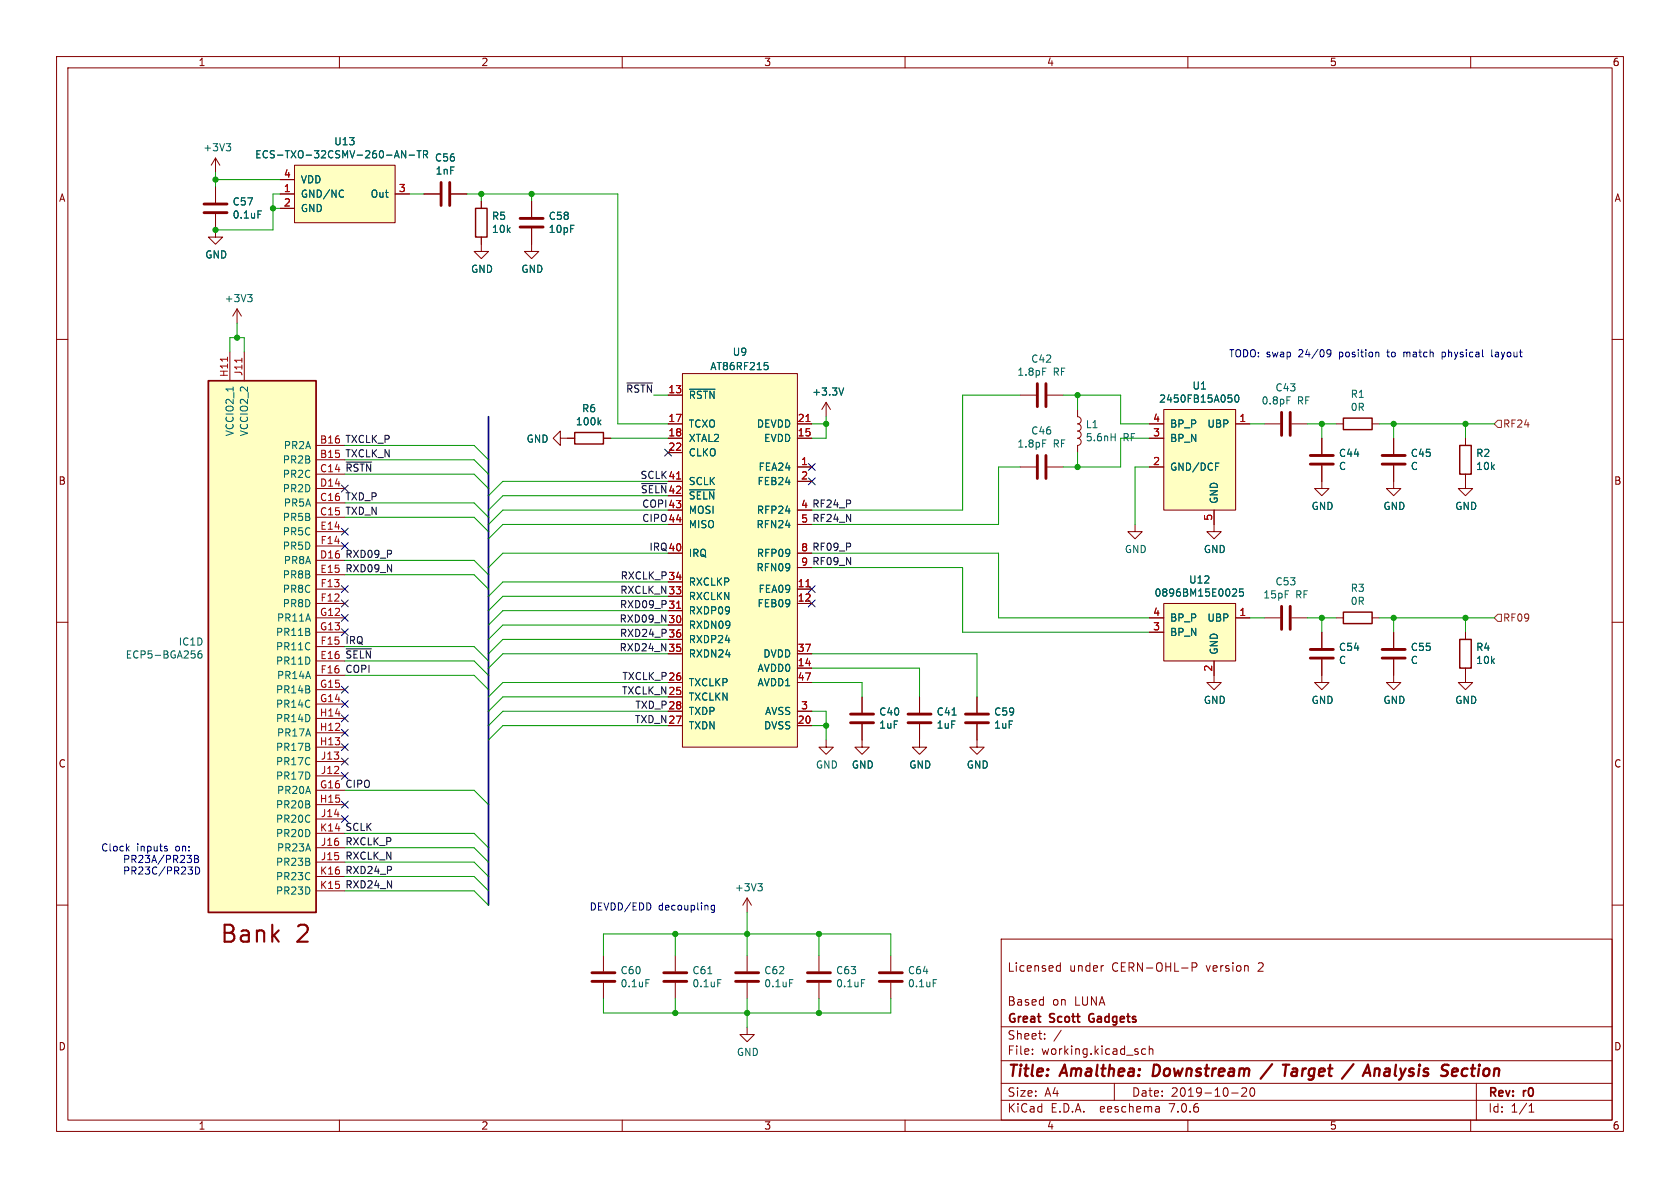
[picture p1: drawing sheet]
<svg xmlns="http://www.w3.org/2000/svg" width="297mm" height="210mm" viewBox="0 0 297 210" stroke-linecap="round" stroke-linejoin="round" font-family="sans-serif">
<g fill="none" stroke="#840000" stroke-width=".18">
<path d="M10 10h277v190h-277zM12 12h273v186h-273zM60 10v2M110 10v2M160 10v2M210 10v2M260 10v2M38.1 37.8v4.1h1.3l-1.3 1.3-1.3-1.3h1.3M38.1 27.9v2.6M38.1 33v2.8M38.1 27.9l-.8 1.3M38.1 27.9l.8 1.3"/>
<path d="M49.5 34.3h2.6M49.5 36.8h2.6M49.5 31.8h2.6M52.1 29.2h17.7v10.2h-17.7zM69.8 34.3h2.6M74.9 34.3h2.8M79.8 34.3h2.7M85.1 35.6v1.2M94 35.6v2.8M10 60h2M41.9 54.6l-.8 1.3M41.9 54.6v2.6"/>
<path d="M41.9 54.6l.8 1.3M85.1 41.9v2.6h1.3l-1.3 1.2-1.3-1.2h1.3M94 40.4v4.1h1.2l-1.2 1.2-1.3-1.2h1.3M285 60h2M40.6 62.2v5.1M43.2 62.2v5.1M55.9 78.7h5.1M99.1 77.5v-1.3l-1.3 1.3 1.3 1.2v-1.2h2.5M106.7 77.5h1.2M118.1 69.9h2.5M118.1 74.9h2.5M118.1 77.5h2.5"/>
<path d="M120.6 66h20.4v66.1h-20.4zM141 74.9h2.5M141 77.5h2.5M146 71.1l-.7 1.3M146 71.1v2.6M146 71.1l.8 1.3M180.3 69.9h2.8M185.2 69.9h2.8M190.5 72.4v1.3a.64 .64 0 0 1 .6 .6 .64 .64 0 0 1-.6 .6 .64 .64 0 0 1 .6 .7 .64 .64 0 0 1-.6 .6 .64 .64 0 0 1 .6 .6 .64 .64 0 0 1-.6 .7 .64 .64 0 0 1 .6 .6 .64 .64 0 0 1-.6 .6v1.3M203.2 74.9h2.5M203.2 77.5h2.5M205.7 72.4h12.7v17.8h-12.7z"/>
<path d="M218.4 74.9h2.6M223.5 74.9h2.8M228.3 74.9h2.8M233.7 77.5v2.8M236.2 74.9h1.3M242.6 74.9h1.2M246.4 77.5v2.8M259.1 77.5v1.2M55.9 81.3h5.1M55.9 83.8h5.1M55.9 91.4h5.1M55.9 88.9h5.1"/>
<path d="M55.9 86.4h5.1M55.9 99.1h5.1M55.9 94h5.1M55.9 96.5h5.1M118.1 85.1h2.5M118.1 80h2.5M118.1 97.8h2.5M118.1 87.6h2.5M118.1 90.2h2.5M118.1 92.7h2.5M141 82.6h2.5M141 85.1h2.5"/>
<path d="M141 97.8h2.5M141 92.7h2.5M180.3 82.6h2.8M185.2 82.6h2.8M200.7 92.7v1.3h1.2l-1.2 1.3-1.3-1.3h1.3M203.2 82.6h2.5M214.6 90.2v3.8h1.3l-1.3 1.3-1.2-1.3h1.2M233.7 82.3v4.1h1.2l-1.2 1.2-1.3-1.2h1.3M246.4 82.3v4.1h1.2l-1.2 1.2-1.3-1.2h1.3M259.1 83.8v2.6h1.2l-1.2 1.2-1.3-1.2h1.3M10 110h2M55.9 109.2h5.1"/>
<path d="M55.9 111.8h5.1M55.9 101.6h5.1M55.9 116.8h5.1M55.9 106.7h5.1M55.9 104.1h5.1M55.9 114.3h5.1M55.9 119.4h5.1M118.1 110.5h2.5M118.1 108h2.5M118.1 105.4h2.5M118.1 102.9h2.5M118.1 115.6h2.5"/>
<path d="M118.1 113h2.5M141 106.7h2.5M141 104.1h2.5M141 118.1h2.5M141 115.6h2.5M141 100.3h2.5M203.2 109.2h2.5M203.2 111.8h2.5M205.7 106.7h12.7v10.1h-12.7zM214.6 116.8v3.9h1.3l-1.3 1.2-1.2-1.2h1.2M218.4 109.2h2.6M223.5 109.2h2.8"/>
<path d="M228.3 109.2h2.8M233.7 116.6v4.1h1.2l-1.2 1.2-1.3-1.2h1.3M233.7 111.8v2.8M236.2 109.2h1.3M242.6 109.2h1.2M246.4 116.6v4.1h1.2l-1.2 1.2-1.3-1.2h1.3M246.4 111.8v2.8M259.1 118.1v2.6h1.2l-1.2 1.2-1.3-1.2h1.3M259.1 111.8v1.2M285 110h2M55.9 124.5h5.1M55.9 121.9h5.1"/>
<path d="M55.9 139.7h5.1M55.9 129.5h5.1M55.9 132.1h5.1M55.9 127h5.1M55.9 137.2h5.1M55.9 134.6h5.1M118.1 128.3h2.5M118.1 123.2h2.5M118.1 120.7h2.5M118.1 125.7h2.5M141 128.3h2.5M141 120.7h2.5"/>
<path d="M141 125.7h2.5M146 130.8v1.3h1.3l-1.3 1.3-1.2-1.3h1.2M152.4 128v4.1h1.3l-1.3 1.3-1.3-1.3h1.3M152.4 123.2v2.8M162.6 128v4.1h1.2l-1.2 1.3-1.3-1.3h1.3M162.6 123.2v2.8M172.7 128v4.1h1.3l-1.3 1.3-1.3-1.3h1.3M172.7 123.2v2.8M10 160h2M55.9 142.2h5.1M55.9 144.8h5.1M55.9 152.4h5.1"/>
<path d="M55.9 149.9h5.1M55.9 147.3h5.1M55.9 157.5h5.1M55.9 154.9h5.1M132.1 158.8v2.5M132.1 158.8l-.8 1.2M132.1 158.8l.7 1.2M285 160h2M106.7 168.9v2.8M106.7 173.7v2.8M119.4 168.9v2.8M119.4 173.7v2.8"/>
<path d="M132.1 168.9v2.8M132.1 173.7v2.8M144.8 168.9v2.8M144.8 173.7v2.8M157.5 168.9v2.8M157.5 173.7v2.8M177 166h108v32h-108zM186.9 171.6h.6M186.9 170.8h.6M187.5 170.2v1.5M195 170.7h.1M210.7 171l.8-.1 .1-.2-.1-.4-.2-.1h-.6v1.5"/>
<path d="M60 198v2M110 198v2M132.1 181.6v1.3h1.2l-1.2 1.3-1.3-1.3h1.3M160 198v2M177 194.5h108M177 191.5h108M177 187.5h108M177 181.5h108M182.5 186.3v.1M182.5 185.5v.1M184.7 183.6v.1M184.7 182.8v.1"/>
<path d="M187.6 182.1l-1.3 2M197 191.5v3M202.5 185.5l-.4-.1-.3 .3v.4l.2 .2h.5M203.2 185.5l.2-.1 .3 .1 .1 .9M203.2 184.9v1.5M204.9 195.7l.1 .9M205 196.5l-.2 .1M205 196h-.2M210 198v2M217.7 193.2h1.2M219.5 192.4l.6-.1 .2 .1 .1 .3-.9 1.1h.9M221.2 192.4l.1-.1a.81 .81 0 0 1 .6 .6 .81 .81 0 0 1-.3 .8l-.1 .1a.81 .81 0 0 1-.6-.6 .81 .81 0 0 1 .3-.8z"/>
<path d="M260 198v2M261 191.5v6.5M270.3 196.6h.9M270.3 195.5l.4-.4v1.5"/>
</g>
<path d="M204 188.2l-.2 2h.5M224.9 188.1l-2 2.6M226.8 188.2h1.1M227.4 188.2l-.3 2M229.1 188.9l-.6 .1M229.1 189.4h-.5a.4 .4 0 0 0-.3 .4 .4 .4 0 0 0 .2 .4h.5M239.3 188.1l-2.1 2.6M243.1 189.1a.49 .49 0 0 1 .8 .1l-.1 1M259.3 188.9a.66 .66 0 0 0-.8 .4v.7l.2 .2h.4" fill="none" stroke="#840000" stroke-width=".4"/>
<path d="M36.8 67.3h19.1v94h-19.1zM192.6 179.4l-.1 .4 .1 .7" fill="none" stroke="#840000" stroke-width=".3"/>
<g fill="none" stroke="#840000" stroke-width=".51">
<path d="M36.1 37.6h4M36.1 36.1h4M78 32.3v4M79.5 32.3v4M91.9 38.6h4.1M91.9 40.1h4.1M183.4 67.8v4.1M184.9 67.8v4.1M226.6 72.9v4.1M228.1 72.9v4.1M183.4 80.5v4.1M184.9 80.5v4.1"/>
<path d="M231.6 82h4.1M231.6 80.5h4.1M244.3 82h4.1M244.3 80.5h4.1M226.6 107.2v4.1M228.1 107.2v4.1M231.6 116.3h4.1M231.6 114.8h4.1M244.3 116.3h4.1M244.3 114.8h4.1M150.4 127.8h4M150.4 126.2h4"/>
<path d="M160.5 127.8h4.1M160.5 126.2h4.1M170.7 127.8h4.1M170.7 126.2h4.1M104.6 173.5h4.1M104.6 172h4.1M117.3 173.5h4.1M117.3 172h4.1M130 173.5h4.1M130 172h4.1M142.7 173.5h4.1M142.7 172h4.1"/>
<path d="M155.4 173.5h4.1M155.4 172h4.1"/>
</g>
<path d="M84.1 36.8h2v5.1h-2zM101.6 76.5h5.1v2h-5.1zM237.5 73.9h5.1v2h-5.1zM258.1 78.7h2v5.1h-2zM237.5 108.2h5.1v2h-5.1zM258.1 113h2v5.1h-2z" fill="none" stroke="#840000" stroke-width=".25"/>
<g fill="none" stroke="#006464" stroke-width=".18">
<path d="M40 25.4h.8l-.4 .5M40.5 25.9l.3 .2v.3l-.3 .3M45.6 37.3h.6M60.5 33.6l.2 .1M60.7 34.7l-.2 .2M71.7 26.6v1.3l-.7-1.3v1.3M72.3 27.4h1M73.7 26.6h.7M74.1 26.6v1.3M74.9 27.3l.6-.1 .1-.1-.1-.3-.6-.2v1.3M75.2 27.3l.4 .6M43.8 52.1h.8l-.5 .4"/>
<path d="M44.3 52.5l.3 .3v.3l-.3 .2M105.9 74.6l.3 .5M106.2 74.3l-.5 .4M121.9 68.8h4.5M135.1 64.1h.6M135.6 64.6l.2 .2v.3l-.2 .2M149.2 68.6l-.5 1.2M184.3 65.1h.6M184.3 77.8h.6M196.4 77.3h.8M197.2 76.7v1.2M217.1 69.8h.6"/>
<path d="M217.6 70.3l.2 .2v.3l-.2 .3M218.5 69.9l.1-.1a.68 .68 0 0 1 .4 .7 .68 .68 0 0 1-.4 .6 .84 .84 0 0 1-.1-1.2zM227.5 70.1h.6M121.9 86.6h4.5M214.9 81.9h.6M35.6 115.1h-.4a.86 .86 0 0 0 0 1.2l.5-.1v-.4l-.2-.3-.4 .1-.1 .2M218.1 104.1l.4 .1 .1 .3-.8 .9h.8M219.8 104.1h-.6l-.1 .6 .2-.1 .4 .1 .1 .1v.5l-.2 .1-.5-.1M168.3 126.4h.7M134 156.2h.8l-.5 .5M134.5 156.7l.3 .2v.3l-.3 .3M114.2 173.2h.6"/>
<path d="M125.1 172.1h.8M126.9 173.2h.6M139.6 173.2h.6M152.3 173.2h.6M165 173.2h.6"/>
</g>
<g fill="#ffffc2" stroke="#ffffc2" stroke-width=".18">
<path d="M52.1 29.2h17.7v10.2h-17.7z"/>
<path d="M205.7 72.4h12.7v17.8h-12.7z"/>
<path d="M205.7 106.7h12.7v10.1h-12.7z"/>
<path d="M36.8 67.3h19.1v94h-19.1z"/>
<path d="M120.6 66h20.4v66.1h-20.4z"/>
</g>
<path d="M40.2 63.1v.8M42.8 63.3v.7M142.5 74.5h.7M119.6 84.7h.7M119.6 107.5h.7M142.5 103.7h.7" fill="none" stroke="#a90000" stroke-width=".18"/>
<path d="M264.8 74.3h.6v1.3h-.6l-.6-.7zM264.8 108.6h.6v1.3h-.6l-.6-.7z" fill="none" stroke="#725600" stroke-width=".18"/>
<path d="M110.8 67.7h4.5M61.2 81.7h4.5M113.4 85.5h4.5M61.2 114.7h4.5" fill="none" stroke="#0f0f0f" stroke-width=".18"/>
<g fill="none" stroke="#0000c2" stroke-width=".18">
<path d="M234.6 61.9l.2-.1 .4 .1a.84 .84 0 0 1-.3 1.2h-.2M235.3 62.4l-.2 .2-.5-.1M243.6 62.2l.2 .2v.7M248.2 62.2v.9M248.4 62.2l-.2 .2M254.9 63l.4 .1M254.9 62.2v1.3M255.3 62.2l-.4 .1M263.7 61.8v1.1l.2 .2M22.5 150l.3 .4M22.8 149.6l-.4 .5M29.2 150l.4 .1v.2l-.2 .1h-.2"/>
<path d="M29.2 149.6l.4 .1M34.4 151.2l.6 .1 .1 .3-.3 .2M34.4 151.8h.4M34.8 151.8l.3 .3v.3l-.7 .1M34.9 153.3a.68 .68 0 0 1 .4 .6 .68 .68 0 0 1-.4 .6M126.3 160v1.1l-.2 .2-.3-.1M126.3 160.1l-.3-.1-.3 .3 .1 .5h.5"/>
</g>
<path d="M86.4 73.7v86.3" fill="none" stroke="#000084" stroke-width=".3"/>
<g fill="none" stroke="#009600" stroke-width=".18">
<path d="M38.1 31.8h11.4M38.1 30.5v2.5M48.3 36.8h1.2M49.5 34.3h-1.2v6.3h-10.2M72.4 34.3h2.5M82.5 34.3h26.7v40.6h8.9M85.1 34.3v1.3M94 34.3v1.3M41.9 57.2v2.5M40.6 62.2v-2.5h2.6v2.5M61 78.7h22.8l2.6 2.6M107.9 77.5h10.2"/>
<path d="M143.5 74.9h2.5M146 73.7v3.8h-2.5M180.3 69.9h-10.1v20.3h-26.7M188 69.9h10.1v5h5.1M190.5 69.9v2.5M203.2 77.5h-5.1v5.1h-10.1M221 74.9h2.5M231.1 74.9h5.1M233.7 74.9v2.6M243.8 74.9h20.4M246.4 74.9v2.6M259.1 74.9v2.6"/>
<path d="M61 83.8h22.8l2.6 2.6M61 88.9h22.8l2.6 2.5M61 91.4h22.8l2.6 2.6M61 81.3h22.8l2.6 2.5M61 99.1h22.8l2.6 2.5M118.1 90.2h-29.2l-2.5 2.5M118.1 92.7h-29.2l-2.5 2.6M118.1 97.8h-29.2l-2.5 2.5M118.1 85.1h-29.2l-2.5 2.5M118.1 87.6h-29.2l-2.5 2.6M143.5 97.8h33v11.4h26.7M180.3 82.6h-3.8v10.1h-33"/>
<path d="M190.5 80v2.6M203.2 82.6h-2.5v10.1M61 114.3h22.8l2.6 2.5M61 116.8h22.8l2.6 2.6M61 101.6h22.8l2.6 2.5M61 119.4h22.8l2.6 2.5M118.1 113h-29.2l-2.5 2.6M118.1 115.6h-29.2l-2.5 2.5M118.1 110.5h-29.2l-2.5 2.5M118.1 102.9h-29.2l-2.5 2.5M118.1 108h-29.2l-2.5 2.5M118.1 105.4h-29.2l-2.5 2.6"/>
<path d="M143.5 100.3h26.7v11.5h33M143.5 115.6h29.2v7.6M143.5 118.1h19.1v5.1M221 109.2h2.5M231.1 109.2h5.1M233.7 109.2v2.6M243.8 109.2h20.4M246.4 109.2v2.6M259.1 109.2v2.6M61 139.7h22.8l2.6 2.5M118.1 125.7h-29.2l-2.5 2.6M118.1 123.2h-29.2l-2.5 2.5"/>
<path d="M118.1 120.7h-29.2l-2.5 2.5M118.1 128.3h-29.2l-2.5 2.5M143.5 125.7h2.5v5.1M143.5 120.7h8.9v2.5M143.5 128.3h2.5M61 154.9h22.8l2.6 2.6M61 157.5h22.8l2.6 2.5M61 152.4h22.8l2.6 2.5M61 149.9h22.8l2.6 2.5M61 147.3h22.8l2.6 2.6M106.7 168.9v-3.8h50.8v3.8M106.7 176.5v2.6h50.8v-2.6"/>
<path d="M119.4 165.1v3.8M119.4 176.5v2.6M132.1 161.3v7.6M132.1 176.5v5.1M144.8 165.1v3.8M144.8 176.5v2.6"/>
</g>
<g fill="none" stroke="#000084" stroke-width=".18">
<path d="M117.5 79.4l1.2 1.2M118.7 79.4l-1.2 1.2M60.4 85.8l1.2 1.2M60.4 95.9l1.2 1.2M60.4 93.4l1.2 1.2M61.6 85.8l-1.2 1.2M61.6 95.9l-1.2 1.2M61.6 93.4l-1.2 1.2M142.9 84.5l1.2 1.2M142.9 81.9l1.2 1.3M144.1 84.5l-1.2 1.2M144.1 81.9l-1.2 1.3"/>
<path d="M60.4 106.1l1.2 1.2M60.4 108.6l1.2 1.2M60.4 103.5l1.2 1.2M60.4 111.2l1.2 1.2M61.6 106.1l-1.2 1.2M61.6 108.6l-1.2 1.2M61.6 103.5l-1.2 1.2M61.6 111.2l-1.2 1.2M142.9 106.1l1.2 1.2M142.9 103.5l1.2 1.2M144.1 106.1l-1.2 1.2M144.1 103.5l-1.2 1.2"/>
<path d="M60.4 128.9l1.2 1.2M60.4 134l1.2 1.2M60.4 131.5l1.2 1.2M60.4 123.9l1.2 1.2M60.4 126.4l1.2 1.2M60.4 136.6l1.2 1.2M60.4 121.3l1.2 1.2M61.6 128.9l-1.2 1.2M61.6 134l-1.2 1.2M61.6 131.5l-1.2 1.2M61.6 123.9l-1.2 1.2M61.6 126.4l-1.2 1.2"/>
<path d="M61.6 136.6l-1.2 1.2M61.6 121.3l-1.2 1.2M60.4 141.6l1.2 1.2M60.4 144.2l1.2 1.2M61.6 141.6l-1.2 1.2M61.6 144.2l-1.2 1.2"/>
</g>
<g fill="#009600" stroke="#009600" stroke-width=".18">
<circle cx="259.1" cy="109.2" r=".46"/>
<circle cx="259.1" cy="74.9" r=".46"/>
<circle cx="246.4" cy="109.2" r=".46"/>
<circle cx="233.7" cy="109.2" r=".46"/>
<circle cx="246.4" cy="74.9" r=".46"/>
<circle cx="233.7" cy="74.9" r=".46"/>
<circle cx="132.1" cy="165.1" r=".46"/>
<circle cx="144.8" cy="165.1" r=".46"/>
<circle cx="146" cy="128.3" r=".46"/>
<circle cx="132.1" cy="179.1" r=".46"/>
<circle cx="119.4" cy="179.1" r=".46"/>
<circle cx="144.8" cy="179.1" r=".46"/>
<circle cx="119.4" cy="165.1" r=".46"/>
<circle cx="146" cy="74.9" r=".46"/>
<circle cx="190.5" cy="69.9" r=".46"/>
<circle cx="190.5" cy="82.6" r=".46"/>
<circle cx="48.3" cy="36.8" r=".46"/>
<circle cx="38.1" cy="40.6" r=".46"/>
<circle cx="38.1" cy="31.8" r=".46"/>
<circle cx="41.9" cy="59.7" r=".46"/>
<circle cx="94" cy="34.3" r=".46"/>
<circle cx="85.1" cy="34.3" r=".46"/>
</g>
<g font-size="4.2" fill="#840000">
<text x="38.7" y="167.2">Bank</text>
<text x="52.4" y="167.2">2</text>
</g>
<g font-size="2.8" fill="#840000">
<text x="178" y="190.9">Title:</text>
<text x="187.7" y="190.9">Amalthea:</text>
<text x="204.6" y="190.9">Downstream</text>
<text x="229.3" y="190.9">Target</text>
<text x="240.9" y="190.9">/</text>
<text x="245.3" y="190.9">Analysis</text>
<text x="259.7" y="190.9">Section</text>
</g>
<g font-size="2.1" fill="#840000">
<text x="178" y="172">Licensed</text>
<text x="189" y="172">under</text>
<text x="196.6" y="172">CERN-OHL-P</text>
<text x="213.4" y="172">version</text>
<text x="222.7" y="172">2</text>
<text x="178" y="178">Based</text>
<text x="186" y="178">on</text>
<text x="190" y="178">LUNA</text>
<text x="178" y="184">Sheet:</text>
<text x="178" y="181.2">Great</text>
<text x="185.7" y="181.2">Scott</text>
<text x="193.2" y="181.2">Gadgets</text>
<text x="178" y="186.7">File:</text>
<text x="184.1" y="186.7">working.kicad_sch</text>
<text x="178" y="196.9">KiCad</text>
<text x="178" y="194.1">Size:</text>
<text x="184.7" y="194.1">A4</text>
<text x="185.7" y="196.9">E.D.A.</text>
<text x="194.6" y="196.9">eeschema</text>
<text x="200" y="194.1">Date:</text>
<text x="207" y="196.9">7.0.6</text>
<text x="207" y="194.1">2019-10-20</text>
<text x="263" y="194.3">Rev:</text>
<text x="263" y="196.9">Id:</text>
<text x="267.1" y="196.9">1/1</text>
<text x="269.4" y="194.3">r0</text>
</g>
<g font-size="1.8" fill="#840000">
<text x="35" y="11.9">1</text>
<text x="85" y="11.9">2</text>
<text x="135" y="11.9">3</text>
<text x="185" y="11.9">4</text>
<text x="235" y="11.9">5</text>
<text x="285" y="11.9">6</text>
<text x="10.3" y="35.9">A</text>
<text x="285.3" y="35.9">A</text>
<text x="10.3" y="85.9">B</text>
<text x="141.5" y="89.9">4 RF24_P</text>
<text x="285.3" y="85.9">B</text>
<text x="10.3" y="135.9">C</text>
<text x="285.3" y="135.9">C</text>
<text x="10.3" y="185.9">D</text>
<text x="285.3" y="185.9">D</text>
<text x="35" y="199.9">1</text>
<text x="85" y="199.9">2</text>
<text x="135" y="199.9">3</text>
<text x="185" y="199.9">4</text>
<text x="235" y="199.9">5</text>
<text x="285" y="199.9">6</text>
</g>
<g font-size="1.8" fill="#006464">
<text x="35.8" y="26.9">+3V3</text>
<text x="45" y="28.2">ECS-TXO-32CSMV-260-AN-TR</text>
<text x="59" y="25.9">U13</text>
<text x="76.8" y="28.8">C56</text>
<text x="53.1" y="35.2">GND/NC</text>
<text x="53.1" y="32.6">VDD</text>
<text x="65.4" y="35.2">Out</text>
<text x="76.9" y="31.1">1nF</text>
<text x="41" y="36.5">C57</text>
<text x="41" y="38.8">0.1uF</text>
<text x="53.1" y="37.7">GND</text>
<text x="86.9" y="39.1">R5</text>
<text x="86.9" y="41.4">10k</text>
<text x="96.9" y="39.1">C58</text>
<text x="96.9" y="41.4">10pF</text>
<text x="36.2" y="45.9">GND</text>
<text x="39.6" y="53.6">+3V3</text>
<text x="83.2" y="48.4">GND</text>
<text x="92.1" y="48.4">GND</text>
<text x="125.5" y="65.6">AT86RF215</text>
<text x="129.4" y="63.1">U9</text>
<text x="182.2" y="64.3">C42</text>
<text x="121.7" y="70.7">~{RSTN}</text>
<text x="143.5" y="70.1">+3.3V</text>
<text x="179.8" y="66.6">1.8pF</text>
<text x="186.2" y="66.6">RF</text>
<text x="204.8" y="71.4">2450FB15A050</text>
<text x="210.7" y="69.1">U1</text>
<text x="222.9" y="71.7">0.8pF</text>
<text x="225.4" y="69.4">C43</text>
<text x="229.4" y="71.7">RF</text>
<text x="238.7" y="70.5">R1</text>
<text x="41.5" y="77.2" transform="rotate(-90 41.5 77.2)">VCCIO2_1</text>
<text x="44" y="77.2" transform="rotate(-90 44 77.2)">VCCIO2_2</text>
<text x="101.7" y="75.4">100k</text>
<text x="102.8" y="73.1">R6</text>
<text x="121.7" y="75.8">TCXO</text>
<text x="133.7" y="75.8">DEVDD</text>
<text x="182.2" y="77">C46</text>
<text x="191.9" y="75.9">L1</text>
<text x="206.8" y="75.8">BP_P</text>
<text x="213.4" y="75.8">UBP</text>
<text x="238.7" y="72.8">0R</text>
<text x="49.9" y="82.1">PR2B</text>
<text x="50.1" y="79.6">PR2A</text>
<text x="93" y="78.5">GND</text>
<text x="121.7" y="78.3">XTAL2</text>
<text x="121.7" y="80.9">CLKO</text>
<text x="134" y="83.4">FEA24</text>
<text x="135" y="78.3">EVDD</text>
<text x="179.8" y="79.3">1.8pF</text>
<text x="186.2" y="79.3">RF</text>
<text x="191.9" y="78.2">5.6nH</text>
<text x="198.5" y="78.2">RF</text>
<text x="206.8" y="83.4">GND/DCF</text>
<text x="206.8" y="78.3">BP_N</text>
<text x="236.6" y="81">C44</text>
<text x="236.6" y="83.3">C</text>
<text x="249.3" y="81">C45</text>
<text x="249.3" y="83.3">C</text>
<text x="260.9" y="81">R2</text>
<text x="260.9" y="83.3">10k</text>
<text x="49.9" y="84.7">PR2C</text>
<text x="49.9" y="87.2">PR2D</text>
<text x="50.1" y="89.8">PR5A</text>
<text x="121.7" y="86">SCLK</text>
<text x="121.7" y="88.5">~{SELN}</text>
<text x="133.8" y="86">FEB24</text>
<text x="215.5" y="89.2" transform="rotate(-90 215.5 89.2)">GND</text>
<text x="49.9" y="92.3">PR5B</text>
<text x="49.9" y="94.8">PR5C</text>
<text x="121.7" y="91">MOSI</text>
<text x="121.7" y="93.6">MISO</text>
<text x="133.6" y="93.6">RFN24</text>
<text x="133.7" y="91">RFP24</text>
<text x="231.8" y="90.3">GND</text>
<text x="244.5" y="90.3">GND</text>
<text x="257.2" y="90.3">GND</text>
<text x="49.9" y="97.4">PR5D</text>
<text x="50.1" y="99.9">PR8A</text>
<text x="121.7" y="98.7">IRQ</text>
<text x="133.6" y="101.2">RFN09</text>
<text x="133.7" y="98.7">RFP09</text>
<text x="198.8" y="98">GND</text>
<text x="212.7" y="98">GND</text>
<text x="49.9" y="102.5">PR8B</text>
<text x="49.9" y="107.5">PR8D</text>
<text x="49.9" y="105">PR8C</text>
<text x="121.7" y="106.3">RXCLKN</text>
<text x="121.7" y="103.7">RXCLKP</text>
<text x="133.8" y="107.5">FEB09</text>
<text x="134" y="105">FEA09</text>
<text x="204" y="105.7">0896BM15E0025</text>
<text x="210.1" y="103.4">U12</text>
<text x="223.2" y="106">15pF</text>
<text x="225.4" y="103.7">C53</text>
<text x="229.1" y="106">RF</text>
<text x="238.7" y="104.8">R3</text>
<text x="238.7" y="107.1">0R</text>
<text x="48.7" y="112.6">PR11B</text>
<text x="48.9" y="110.1">PR11A</text>
<text x="121.7" y="111.4">RXDN09</text>
<text x="121.7" y="108.8">RXDP09</text>
<text x="121.7" y="113.9">RXDP24</text>
<text x="206.8" y="112.6">BP_N</text>
<text x="206.8" y="110.1">BP_P</text>
<text x="213.4" y="110.1">UBP</text>
<text x="22.1" y="116.6">ECP5-BGA256</text>
<text x="31.5" y="114.3">IC1D</text>
<text x="48.7" y="117.7">PR11D</text>
<text x="48.7" y="115.2">PR11C</text>
<text x="121.7" y="116.4">RXDN24</text>
<text x="133.8" y="119">AVDD0</text>
<text x="134.9" y="116.4">DVDD</text>
<text x="215.5" y="115.8" transform="rotate(-90 215.5 115.8)">GND</text>
<text x="236.6" y="115.3">C54</text>
<text x="236.6" y="117.6">C</text>
<text x="249.3" y="115.3">C55</text>
<text x="249.3" y="117.6">C</text>
<text x="260.9" y="115.3">R4</text>
<text x="260.9" y="117.6">10k</text>
<text x="48.7" y="125.3">PR14C</text>
<text x="48.7" y="122.8">PR14B</text>
<text x="48.9" y="120.2">PR14A</text>
<text x="121.7" y="124.1">TXCLKN</text>
<text x="121.7" y="121.5">TXCLKP</text>
<text x="133.8" y="121.5">AVDD1</text>
<text x="212.7" y="124.6">GND</text>
<text x="231.8" y="124.6">GND</text>
<text x="244.5" y="124.6">GND</text>
<text x="257.2" y="124.6">GND</text>
<text x="48.7" y="127.9">PR14D</text>
<text x="48.9" y="130.4">PR17A</text>
<text x="121.7" y="129.1">TXDN</text>
<text x="121.7" y="126.6">TXDP</text>
<text x="135" y="129.1">DVSS</text>
<text x="135.2" y="126.6">AVSS</text>
<text x="155.3" y="129">1uF</text>
<text x="155.3" y="126.7">C40</text>
<text x="165.5" y="129">1uF</text>
<text x="165.5" y="126.7">C41</text>
<text x="175.7" y="129">1uF</text>
<text x="175.7" y="126.7">C59</text>
<text x="48.7" y="132.9">PR17B</text>
<text x="48.7" y="135.5">PR17C</text>
<text x="144.1" y="136.1">GND</text>
<text x="150.5" y="136.1">GND</text>
<text x="160.7" y="136.1">GND</text>
<text x="170.8" y="136.1">GND</text>
<text x="48.7" y="143.1">PR20B</text>
<text x="48.7" y="138">PR17D</text>
<text x="48.9" y="140.6">PR20A</text>
<text x="48.7" y="145.6">PR20C</text>
<text x="48.7" y="148.2">PR20D</text>
<text x="48.7" y="153.3">PR23B</text>
<text x="48.7" y="155.8">PR23C</text>
<text x="48.9" y="150.7">PR23A</text>
<text x="48.7" y="158.3">PR23D</text>
<text x="129.8" y="157.8">+3V3</text>
<text x="109.6" y="172.4">C60</text>
<text x="122.3" y="172.4">C61</text>
<text x="135" y="172.4">C62</text>
<text x="147.7" y="172.4">C63</text>
<text x="160.4" y="172.4">C64</text>
<text x="109.6" y="174.7">0.1uF</text>
<text x="122.3" y="174.7">0.1uF</text>
<text x="135" y="174.7">0.1uF</text>
<text x="147.7" y="174.7">0.1uF</text>
<text x="160.4" y="174.7">0.1uF</text>
<text x="130.2" y="186.9">GND</text>
</g>
<g font-size="1.8" fill="#a90000">
<text x="50.1" y="34">1</text>
<text x="50.1" y="31.5">4</text>
<text x="70.4" y="34">3</text>
<text x="50.1" y="36.6">2</text>
<text x="40.4" y="66.7" transform="rotate(-90 40.4 66.7)">H11</text>
<text x="42.9" y="66.6" transform="rotate(-90 42.9 66.6)">J11</text>
<text x="118.1" y="69.6">13</text>
<text x="118.1" y="74.7">17</text>
<text x="118.1" y="77.2">18</text>
<text x="140.9" y="77.2">15</text>
<text x="140.9" y="74.7">21</text>
<text x="203.8" y="77.2">3</text>
<text x="203.8" y="74.7">4</text>
<text x="219" y="74.7">1</text>
<text x="56.5" y="81">B15</text>
<text x="56.5" y="78.5">B16</text>
<text x="56.5" y="83.6">C14</text>
<text x="118.1" y="79.8">22</text>
<text x="141.5" y="82.3">1</text>
<text x="203.8" y="82.3">2</text>
<text x="56.5" y="88.6">C16</text>
<text x="56.5" y="86.1">D14</text>
<text x="118.1" y="87.4">42</text>
<text x="118.1" y="84.8">41</text>
<text x="118.1" y="89.9">43</text>
<text x="141.5" y="84.8">2</text>
<text x="141.5" y="89.9">4</text>
<text x="56.5" y="91.2">C15</text>
<text x="56.5" y="93.7">E14</text>
<text x="118.1" y="92.5">44</text>
<text x="141.5" y="92.5">5</text>
<text x="214.4" y="92.1" transform="rotate(-90 214.4 92.1)">5</text>
<text x="56.5" y="98.8">D16</text>
<text x="56.5" y="101.3">E15</text>
<text x="56.6" y="96.3">F14</text>
<text x="118.1" y="97.5">40</text>
<text x="141.5" y="97.5">8</text>
<text x="141.5" y="100.1">9</text>
<text x="56.6" y="106.4">F12</text>
<text x="56.6" y="103.9">F13</text>
<text x="118.1" y="107.7">31</text>
<text x="118.1" y="105.2">33</text>
<text x="118.1" y="102.6">34</text>
<text x="140.9" y="103.9">11</text>
<text x="140.9" y="106.4">12</text>
<text x="56.5" y="109">G12</text>
<text x="56.5" y="111.5">G13</text>
<text x="118.1" y="110.2">30</text>
<text x="118.1" y="112.8">36</text>
<text x="203.8" y="111.5">3</text>
<text x="203.8" y="109">4</text>
<text x="219" y="109">1</text>
<text x="56.5" y="116.6">E16</text>
<text x="56.6" y="114">F15</text>
<text x="56.6" y="119.1">F16</text>
<text x="118.1" y="115.3">35</text>
<text x="140.9" y="117.9">14</text>
<text x="140.9" y="115.3">37</text>
<text x="214.4" y="118.8" transform="rotate(-90 214.4 118.8)">2</text>
<text x="56.5" y="124.2">G14</text>
<text x="56.5" y="121.7">G15</text>
<text x="118.1" y="122.9">25</text>
<text x="118.1" y="120.4">26</text>
<text x="118.1" y="125.5">28</text>
<text x="140.9" y="120.4">47</text>
<text x="141.5" y="125.5">3</text>
<text x="56.4" y="129.3">H12</text>
<text x="56.4" y="131.8">H13</text>
<text x="56.4" y="126.7">H14</text>
<text x="118.1" y="128">27</text>
<text x="140.9" y="128">20</text>
<text x="56.6" y="136.9">J12</text>
<text x="56.6" y="134.4">J13</text>
<text x="56.4" y="142">H15</text>
<text x="56.5" y="147.1">K14</text>
<text x="56.6" y="144.5">J14</text>
<text x="56.6" y="149.6">J16</text>
<text x="56.5" y="154.7">K16</text>
<text x="56.6" y="152.1">J15</text>
<text x="56.5" y="157.2">K15</text>
</g>
<g font-size="1.8" fill="#0000c2">
<text x="217.2" y="63.3">TODO: swap</text>
<text x="229.7" y="63.3">24/09</text>
<text x="237" y="63.3">position</text>
<text x="245.7" y="63.3">to</text>
<text x="248.8" y="63.3">match</text>
<text x="255.8" y="63.3">physical</text>
<text x="264.7" y="63.3">layout</text>
<text x="17.8" y="150.6">Clock</text>
<text x="22.5" y="152.6">PR23A/PR23B</text>
<text x="22.5" y="154.7">PR23C/PR23D</text>
<text x="24.2" y="150.6">inputs</text>
<text x="31.1" y="150.6">on:</text>
<text x="104.1" y="161">DEVDD/EDD</text>
<text x="116.4" y="161">decoupling</text>
</g>
<text font-size="1.8" fill="#009600" x="110.6" y="69.5">~{RSTN} 13</text>
<g font-size="1.8" fill="#725600">
<text x="265.6" y="75.8">RF24</text>
<text x="265.6" y="110.1">RF09</text>
</g>
<g font-size="1.8" fill="#0f0f0f">
<text x="61" y="78.4">TXCLK_P</text>
<text x="61" y="83.5">~{RSTN}</text>
<text x="61" y="80.9">TXCLK_N</text>
<text x="61" y="88.6">TXD_P</text>
<text x="113.1" y="84.7">SCLK 41</text>
<text x="113.2" y="87.3">~{SELN}</text>
<text x="113.4" y="89.8">COPI 43</text>
<text x="61" y="91.1">TXD_N</text>
<text x="113.4" y="92.4">CIPO 44</text>
<text x="141.5" y="92.5">5 RF24_N</text>
<text x="61" y="101.3">RXD09_N</text>
<text x="61" y="98.7">RXD09_P</text>
<text x="114.7" y="97.4">IRQ40</text>
<text x="141.5" y="97.5">8 RF09_P</text>
<text x="141.5" y="100.1">9 RF09_N</text>
<text x="109.5" y="107.6">RXD09_P 31</text>
<text x="109.6" y="105.1">RXCLK_N 33</text>
<text x="109.6" y="102.5">RXCLK_P 34</text>
<text x="61" y="114">IRQ</text>
<text x="109.4" y="110.1">RXD09_N 30</text>
<text x="109.5" y="112.7">RXD24_P 36</text>
<text x="61" y="119">COPI</text>
<text x="61" y="116.5">~{SELN}</text>
<text x="109.4" y="115.2">RXD24_N 35</text>
<text x="109.9" y="122.8">TXCLK_N25</text>
<text x="109.9" y="120.3">TXCLK_P26</text>
<text x="112.2" y="125.4">TXD_P28</text>
<text x="112.2" y="127.9">TXD_N27</text>
<text x="56.5" y="139.4">G16 CIPO</text>
<text x="61" y="149.5">RXCLK_P</text>
<text x="61" y="147">SCLK</text>
<text x="61" y="154.6">RXD24_P</text>
<text x="61" y="152.1">RXCLK_N</text>
<text x="61" y="157.1">RXD24_N</text>
</g>
</svg>
